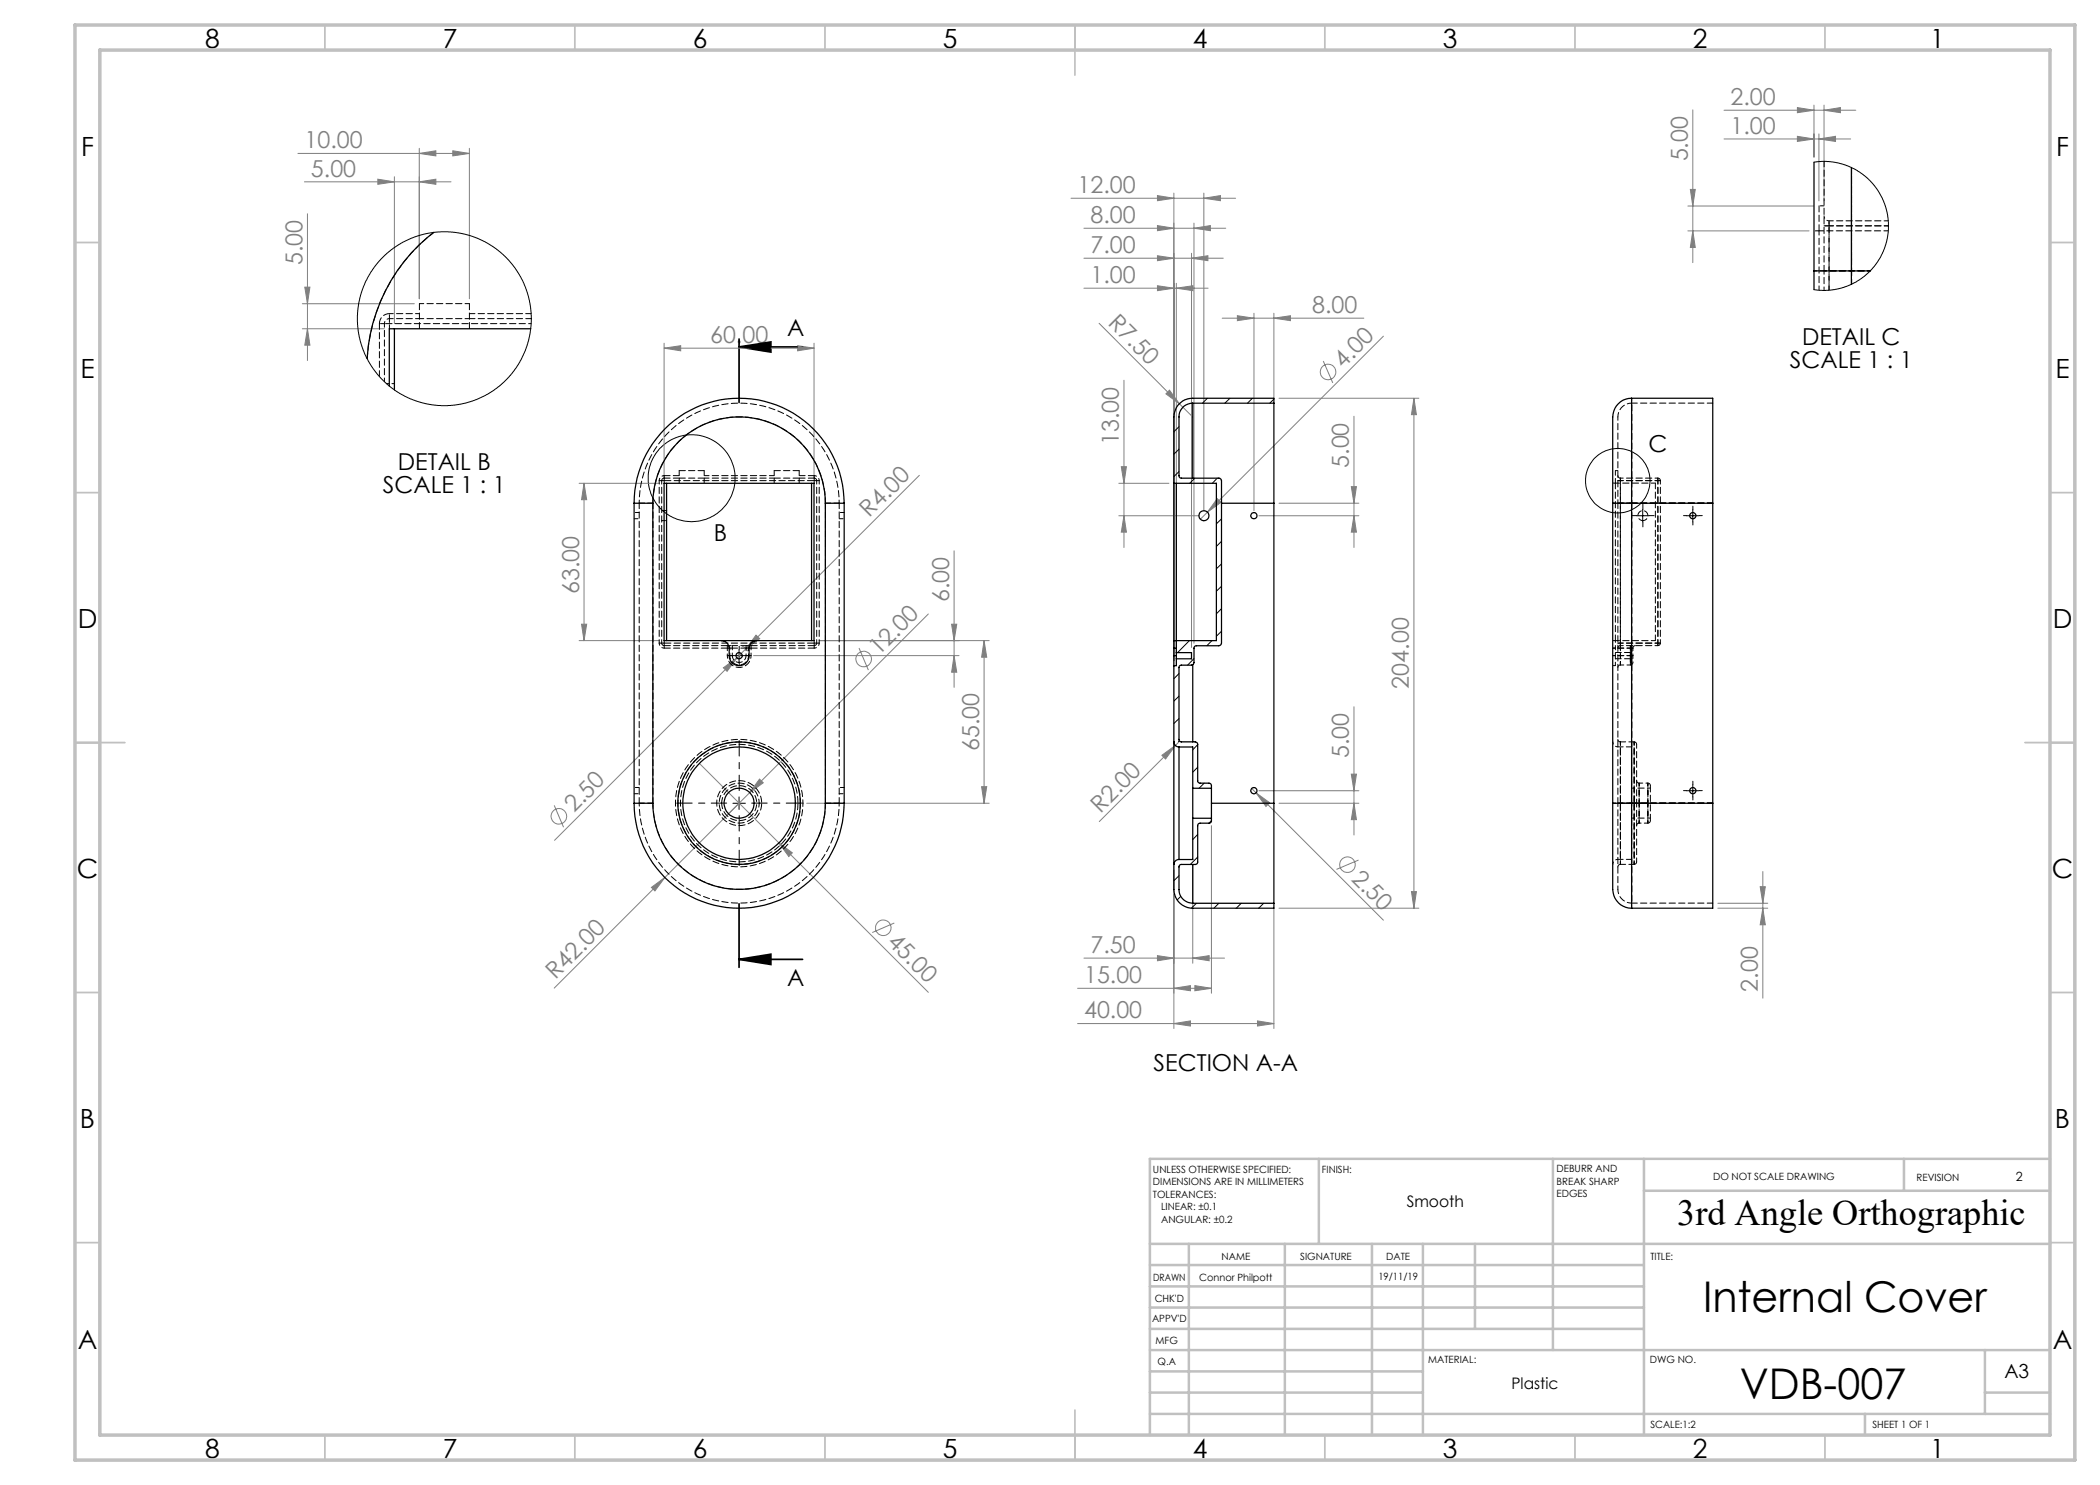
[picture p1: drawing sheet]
<svg xmlns="http://www.w3.org/2000/svg" width="420mm" height="297mm" viewBox="0 0 420 297" stroke-linecap="round" stroke-linejoin="round" font-family="sans-serif">
<g fill="none" stroke="#808080" stroke-width=".2">
<path d="M59.6 30.7h34.3M60.9 36.4h29.3M75.6 35.8l3.3 .6-3.3 .5zM78.9 35.3v29.4M83.9 30.7l3.3-.5v1zM83.9 29.7v30.1M83.9 36.4l3.3-.6v1.1zM90.6 30.2l3.3 .5-3.3 .5zM93.9 29.7v30.1M214.2 39.6h32.9M231.5 39.1l3.3 .5-3.3 .5zM234.8 38.6v93.5"/>
<path d="M240.8 39.6l3.3-.5v1zM240.8 38.6v63.5M338.1 37.9h1l-.5 3.3zM338.6 22v30.5M344.8 27.8h25.3M344.8 22h26.4M359.5 27.3l3.3 .5-3.3 .5zM359.5 21.5l3.3 .5-3.3 .5zM362.8 21v10.4M363.8 27.8l3.3-.5v1zM363.8 26.8v13.4M364.8 22l3.3-.5v1z"/>
<path d="M364.8 21v19.2M61 57.4h1l-.5 3.3zM61.5 42.8v29.3M216.8 51.6h27.9M216.8 45.6h28.3M216.8 57.6h24.8M231.5 51.1l3.3 .5-3.3 .5zM231.5 45.1l3.3 .5-3.3 .5zM231.5 57.1l3.3 .5-3.3 .5zM235.3 57.6l3.3-.5v1zM235.3 56.7v74.1M238.3 51.6l3.3-.5v1z"/>
<path d="M238.3 50.7v78.8M238.8 45.6l3.3-.5v1zM238.8 44.6v84.1M337.6 41.2h25.2M337.6 46.2h24.2M338.6 46.2l.5 3.3h-1zM60.5 60.7h22.4M60.5 65.8h16.4M61.5 65.8l.5 3.2h-1zM132.8 69.6l3.3-.5v1.1zM132.8 68.6v27M132.8 69.6h30"/>
<path d="M159.5 69.1l3.3 .5-3.3 .6zM162.8 68.6v27M219.8 64.7l16.1 16M224.8 76.1v33.4M233.9 78l2 2.7-2.7-1.9zM244.4 63.6h28.4M247.5 63.1l3.3 .5-3.3 .5zM250.8 62.6v39.5M254.8 63.6l3.3-.5v1zM254.8 62.6v17.1M255.8 79.7h28M264.7 72.2l1.9 4.4"/>
<path d="M276.7 67.2l-36.6 36.7M282.8 79.7l.5 3.2h-1zM282.8 79.7v101.9M115.8 96.7h16M116.8 96.7l.5 3.2h-1zM116.8 96.7v31.4M183.9 95.1l-73 73M223.8 96.7h10M224.3 93.3h1l-.5 3.4zM235.9 80.7l2.6 2.7M243.5 99.7l.7 .8-2.7 1.9zM270.3 97.3h1l-.5 3.3z"/>
<path d="M270.8 83.3v26.2M190.8 110.2v27.3M223.8 103.1h16M224.8 103.1l.5 3.3h-1zM251.8 103.1h20M255.8 100.6h16M270.8 103.1l.5 3.3h-1zM115.8 128.1h16M116.3 124.8h1l-.5 3.3zM144.7 133.6l2.7-2-2 2.7zM148.4 129.3l.6 .2 .6 .7M150.7 131.1h41.1"/>
<path d="M151.2 127l.7 .7-2.7 2zM163.8 128.1h34M171.8 129.6l1.9 4.4M185.7 122.8l-74.9 74.8M190.3 124.8h1l-.5 3.3zM190.8 131.1l.5 3.3h-1zM196.8 128.1v32.6M196.8 128.1l.5 3.3h-1zM139.9 152.7l15.9 15.9M151.9 155.8l.7 .8-2.7 1.9zM196.3 157.3h1l-.5 3.4zM232.4 151.1l2.7-2-2 2.7z"/>
<path d="M235.8 148.4l-15.9 15.9M250.3 157.7l26.4 26.3M251.2 158.6l2.7 1.9-.7 .8zM251.8 158.1h20M270.3 154.8h1l-.5 3.3zM270.8 141.4v25.6M110.8 161.1l1.9 4.3M130.3 177.5l2.7-2-2 2.7zM155.8 168.6l2.7 2-.7 .7zM155.8 168.6l29.9 29.9M161.3 160.7h36.5M234.8 173.9v31.8"/>
<path d="M238.5 172.9v19.7M242.3 165.1v33.5M255.8 160.7h16M270.8 160.7l.5 3.2h-1zM271.7 172l-4.4 1.9M282.3 178.3h1l-.5 3.3zM352 177.3h1.1l-.5 3.4zM352.6 174.3v25.3M178.9 184.6l-4.5 1.9M215.5 197.7h26.8M216.8 191.6h28.1M231.5 191.1l3.3 .5-3.3 .6z"/>
<path d="M234.8 197.7l3.3-.6v1.1zM238.5 191.6l3.3-.5v1.1zM239 197.1l3.3 .6-3.3 .5zM254.8 181.6v24.1M255.8 181.6h28M343.6 181.6h10M343.6 180.7h10M352.6 181.6l.5 3.4h-1.1zM215.5 204.7h39.3M234.8 204.7l3.3-.5v1zM251.5 204.2l3.3 .5-3.3 .5z"/>
<circle cx="265.6" cy="74.4" r="1.55"/>
<circle cx="172.7" cy="131.8" r="1.57"/>
<circle cx="111.8" cy="163.3" r="1.56"/>
<circle cx="269.5" cy="172.9" r="1.55"/>
<circle cx="176.7" cy="185.6" r="1.56"/>
</g>
<g fill="none" stroke="#000" stroke-width=".2">
<path d="M327.3 103.1h2.5M328.5 101.9v2.5M337.3 103.1h2.5M338.6 101.9v2.5M146.6 131.1h2.5M147.8 129.9v2.5M147.8 159.4v2.5M337.3 158.1h2.5M338.6 156.9v2.5M146.6 160.7h2.5"/>
<circle cx="138.3" cy="95.6" r="8.7"/>
<circle cx="323.6" cy="96.1" r="6.5"/>
</g>
<path d="M147.8 69.4l6.4-1v2zM147.8 69.4h12.7M147.8 67.8v12.7M147.8 191.9l6.4-1.1v2.1zM147.8 180.8v12.7M147.8 191.9h12.7" fill="none" stroke="#000" stroke-width=".35"/>
<path d="M147.8 158.1v-10M145.3 160.6h-10M147.8 163.1v10M150.3 160.6h10" fill="none" stroke="#000" stroke-width=".2" stroke-dasharray="15.2 1.3 1.3 1.3" stroke-dashoffset="12.1"/>
<g fill="none" stroke="#000" stroke-width=".2" stroke-dasharray="15.2 1.3 1.3 1.3">
<path d="M327.3 103.1h-1M328.6 101.9v-1M328.6 104.4v1M329.8 103.1h1M337.3 103.1h-.6M338.6 101.9v-.7M338.6 104.4v.6M339.8 103.1h.7M146.6 131.1h-.6M147.8 129.9v-.7M147.8 132.4v.6M149.1 131.1h.6"/>
<path d="M337.3 158.1h-.6M338.6 156.9v-.7M338.6 159.4v.6M339.8 158.1h.7"/>
</g>
<g fill="none" stroke="#c0c0c0" stroke-width=".35">
<path d="M65 5v5M115 5v5M165 5v5M215 5v10M265 5v5M315 5v5M365 5v5M15 48.5h5M410 48.5h5M15 98.5h5M410 98.5h5M15 148.5h10"/>
<path d="M405 148.5h10M15 198.5h5M410 198.5h5M15 248.5h5M410 248.5h5M65 287v5M115 287v5M165 287v5M215 282v10M265 287v5M315 287v5M365 287v5"/>
</g>
<g fill="none" stroke="#c0c0c0" stroke-width=".5">
<path d="M263.8 231.8v17M310.6 231.8v38.2M328.8 231.8v55.2M328.8 238.2h81.2M380.8 231.8v6.4M410 231.8h-180v55.2M230 248.8h180M230 257.3h98.8M230 253h98.8M237.8 248.8v38.2M257 248.8v38.2M274.4 248.8v38.2"/>
<path d="M284.6 248.8v38.2M295 248.8v17M230 265.8h98.8M230 261.5h98.8M230 278.5h54.6M230 274.3h54.6M230 270h180M397 278.5h13M397 270v12.8M230 282.8h180M373 282.8v4.2"/>
</g>
<path d="M15 5h400v287h-400zM20 10h390v277h-390z" fill="none" stroke="#c0c0c0" stroke-width=".7"/>
<path d="M147.8 69.4l6.4-1v2zM147.8 191.9l6.4-1.1v2.1z" fill="#000"/>
<g fill="#808080">
<path d="M233.9 78l2 2.7-2.7-1.9z"/>
<path d="M151.9 155.8l.7 .8-2.7 1.9z"/>
<path d="M243.5 99.7l.7 .8-2.7 1.9z"/>
<path d="M151.2 127l.7 .7-2.7 2z"/>
<path d="M232.4 151.1l2.7-2-2 2.7z"/>
<path d="M130.3 177.5l2.7-2-2 2.7z"/>
<path d="M144.7 133.6l2.7-2-2 2.7z"/>
<path d="M251.2 158.6l2.7 1.9-.7 .8z"/>
<path d="M155.8 168.6l2.7 2-.7 .7z"/>
<path d="M363.8 27.8l3.3-.5v1zM359.5 27.3l3.3 .5-3.3 .5zM364.8 22l3.3-.5v1zM359.5 21.5l3.3 .5-3.3 .5z"/>
<path d="M159.5 69.1l3.3 .5-3.3 .6zM132.8 69.6l3.3-.5v1.1zM238.5 191.6l3.3-.5v1.1zM231.5 191.1l3.3 .5-3.3 .6zM239 197.1l3.3 .6-3.3 .5zM234.8 197.7l3.3-.6v1.1zM238.3 51.6l3.3-.5v1zM231.5 51.1l3.3 .5-3.3 .5zM238.8 45.6l3.3-.5v1zM231.5 45.1l3.3 .5-3.3 .5zM235.3 57.6l3.3-.5v1zM231.5 57.1l3.3 .5-3.3 .5zM254.8 63.6l3.3-.5v1zM247.5 63.1l3.3 .5-3.3 .5zM90.6 30.2l3.3 .5-3.3 .5zM83.9 30.7l3.3-.5v1z"/>
<path d="M234.8 204.7l3.3-.5v1zM251.5 204.2l3.3 .5-3.3 .5z"/>
<path d="M240.8 39.6l3.3-.5v1zM231.5 39.1l3.3 .5-3.3 .5zM83.9 36.4l3.3-.6v1.1zM75.6 35.8l3.3 .6-3.3 .5z"/>
<path d="M196.3 157.3h1l-.5 3.4zM196.8 128.1l.5 3.3h-1zM190.8 131.1l.5 3.3h-1zM190.3 124.8h1l-.5 3.3zM224.8 103.1l.5 3.3h-1zM224.3 93.3h1l-.5 3.4z"/>
<path d="M270.8 160.7l.5 3.2h-1zM270.3 154.8h1l-.5 3.3z"/>
<path d="M116.8 96.7l.5 3.2h-1zM116.3 124.8h1l-.5 3.3zM282.8 79.7l.5 3.2h-1zM282.3 178.3h1l-.5 3.3zM270.3 97.3h1l-.5 3.3zM270.8 103.1l.5 3.3h-1zM61 57.4h1l-.5 3.3zM61.5 65.8l.5 3.2h-1zM352 177.3h1.1l-.5 3.4zM352.6 181.6l.5 3.4h-1.1zM338.1 37.9h1l-.5 3.3zM338.6 46.2l.5 3.3h-1z"/>
</g>
<g fill="none" stroke="#000" stroke-width=".25">
<path d="M362.8 32.5v21.7M370.3 33.5v20.7M86.7 46.5a34.2 34.2 0 0 0-13.3 25.3M362.8 54.2h7.5M362.8 54.2v3.7M370.3 54.2v2.7M370.3 54.2h3.8M78.9 65.8v12.2M106.2 65.8h-28.3v11.4M326.3 79.7a4 4 0 0 0-3.8 4.9v16M326.3 79.7h16.2v20.9M326.3 79.7v20.9"/>
<path d="M132.8 96.7h30v31.4h-30zM133.3 96.7v31.4M162.3 96.7v31.4M234.8 96.7h8.5v31.4h-8.5M235.3 96.7v33.8M238.5 80.6a2.69 2.69 0 0 0-2.7 2.8l.1 12 .3 .2h7.7l.3 .2 .1 .3v32.7l-.5 .3-4.8 .1-.2 .3v3l-.1 .4-.4 .1h-2.1l-.4 .4v14.6l.4 .4h2.8l.5 .2v7.6l.4 .4 2.1 .1 .3 .4v.6M238.5 80.6v15M238.5 80.6h16.3M254.8 80.6v-.9h-16.3a3.8 3.8 0 0 0-3.7 3.7v44.7M254.8 80.6v20M126.8 100.6a21 21 0 0 1 21-20.9 21 21 0 0 1 21 20.9M126.8 100.6h3.8"/>
<path d="M126.8 100.6v60.1M130.6 100.6a17.3 17.3 0 0 1 17.2-17.2 17.3 17.3 0 0 1 17.3 17.2M130.6 100.6v60.1M165.1 100.6h3.7M165.1 100.6v60.1M168.8 100.6v60.1M244.3 100.6h10.5M254.8 100.6v60.1M322.5 100.6h3.8M322.5 100.6v60.1M326.3 100.6h16.2M326.3 100.6v60.1"/>
<path d="M342.5 100.6v60.1M144.3 128.1a1.57 1.57 0 0 1 1.5 1.5 3.4 3.4 0 0 0 .6 3 2.01 2.01 0 0 0 2.2 .4 2.01 2.01 0 0 0 1.2-1.9v-1.5a1.51 1.51 0 0 1 1.5-1.5M234.8 131.1v2M234.8 128.1v1.5M234.8 129.6v1.5M234.8 133.1v15.3M234.8 131.1h.5M234.8 129.6h.5M235.3 130.5v1.3M235.3 131.8v1.3h-.5M235.3 130.5h3v1.3h-3M238.5 133v15.4"/>
<path d="M234.8 148.4a1.09 1.09 0 0 0 1 1M234.8 148.4v24.5M235.8 149.4v22.5M235.8 149.4h2.7v8.3M238.5 157.7v6M238.5 157.7h3.8M242.3 157.7v6M126.8 160.7a21 21 0 0 0 21 20.9 21 21 0 0 0 21-20.9M126.8 160.7h3.8M130.6 160.7a17.3 17.3 0 0 0 17.2 17.2 17.3 17.3 0 0 0 17.3-17.2M165.1 160.7h3.7M234.8 172.9v5a3.8 3.8 0 0 0 3.7 3.7h16.3v-.9"/>
<path d="M235.8 171.9a1.02 1.02 0 0 0-1 1M238.5 172.9v7.8M238.5 163.7v8.2h-2.7M238.5 163.7h3.8M242.3 163.7v.5l-.2 .4h-2.2l-.3 .2-.1 7.7-.4 .4h-2.9l-.3 .2-.1 4.8a2.74 2.74 0 0 0 2.7 2.8M242.3 160.7h12.5M254.8 160.7v20M322.5 160.7v10.6a42.7 42.7 0 0 0 .3 7.8 3.7 3.7 0 0 0 3.5 2.5M322.5 160.7h3.8M326.3 160.7v20.9M326.3 160.7h16.2M342.5 160.7v20.9h-16.2"/>
<path d="M238.5 180.7h16.3"/>
<circle cx="240.8" cy="103.1" r="1"/>
<circle cx="250.8" cy="103.1" r=".62"/>
<circle cx="338.6" cy="103.1" r=".62"/>
<circle cx="147.8" cy="131.1" r=".63"/>
<circle cx="250.8" cy="158.1" r=".62"/>
<circle cx="338.6" cy="158.1" r=".62"/>
<circle cx="147.8" cy="160.6" r="11.3"/>
<circle cx="147.8" cy="160.6" r="12.2"/>
<circle cx="147.8" cy="160.6" r="2.99"/>
</g>
<path d="M370.3 54.2v2.6M370.3 56.8v-2.6M135.8 94.1v2.5M140.8 94.1v2.5M140.8 95.6h14M154.8 94.1v2.5M154.8 95.1h-14M159.8 94.1v2.5M323.1 94.1v2.5M160.1 160.6a12.2 12.2 0 0 1-18.1 10.8 12.2 12.2 0 0 1-.8-21 12.2 12.2 0 0 1 18.9 9.2v1M327.8 160.6v4v-8v4M329.6 160.6v4v-8v4" fill="none" stroke="#000" stroke-width=".2" stroke-dasharray="1.3 .6" stroke-dashoffset=".3"/>
<g fill="none" stroke="#000" stroke-width=".2" stroke-dasharray="1.3 .6">
<path d="M363.8 41.2v5M370.3 51.7v2.5v-20.7v18.2M75.9 64.7a2 2 0 0 1 2-2M83.9 60.7v5M93.9 60.7v5M132.3 96.1h-.5M132.8 95.6v-.5M132.8 96.1h-.5M132.8 95.6v.5M132.8 96.6v-.5M135.8 95.6h5M140.8 94.1h-5"/>
<path d="M154.8 95.6h5M159.8 94.1h-5M162.8 95.1v.5M162.8 96.1v-.5M162.8 96.1v.5M163.3 96.1h-.5M163.8 96.1h-.5M323.1 96.6h-.5M323.6 96.1h.5M323.6 94.1h-.5M324.1 96.1v-.5M324.1 96.1h-.5"/>
<path d="M331.6 96.1h.5M331.6 96.1v-.5M331.6 95.6v.5M332.1 96.1h-.5M132.3 128.6h-.5M132.8 129.1v.5M132.8 129.6h12.7M132.8 128.6v.5M132.8 128.6h-.5M132.8 128.6v-.5M145.5 131.1h.5M145.5 129.1v.5"/>
<path d="M145.5 129.1h-12.7M146 129.6h-.5M146 131.1h.5M146 129.6h.5M146.5 129.6v-.5M149.2 129.6v-.5M149.2 129.6h.5M149.7 131.1h-.5M150.2 131.1h-.5M150.2 129.6v-.5M150.2 129.6h12.6M150.2 129.6h-.5"/>
<path d="M162.8 129.6v-.5M162.8 129.1h-12.6M162.8 129.1v-.5M162.8 128.1v.5M163.3 128.6h-.5M163.8 128.6h-.5M322.6 133.1h.5M323.1 128.1h-.5M323.1 129.6h-.5M323.1 131.1h-.5M323.6 128.6h.5M323.6 129.6h.5"/>
<path d="M323.6 131.1h.5M324.1 129.1v-.5M324.1 129.1v.5M324.1 129.6v-.5M324.1 129.6h-.5M324.1 128.6v.5M324.1 128.6h-.5M326.1 129.1v.5M326.1 131.1h.5M326.1 131.1v-.6M326.1 131.7v-.6M326.1 129.6v-.5"/>
<path d="M326.1 129.6h.5M326.1 131.7v1.3v-1.9M326.6 129.6h-.5M331.6 129.1v-.5M331.6 128.6h.5M331.6 128.6v.5M332.1 128.6h-.5M330.1 157.1v7M324.1 160.6v12.3v-24.5v12.2M326.8 160.6v-12.2v24.5v-12.3"/>
</g>
<g fill="none" stroke="#000" stroke-width=".2" stroke-dasharray="1.3 .6" stroke-dashoffset=".8">
<path d="M364.8 43.2a1 1 0 0 0 1 1M77.9 63.7a1 1 0 0 0-1 1M78.9 76.7h-1.6M131.8 96.1a1 1 0 0 1 1-1M162.8 95.1a1 1 0 0 1 1 1M132.8 129.6a1 1 0 0 1-1-1M145.5 129.6v1.5M146 131.1v-1.5M146.5 131.1v-1.5M149.2 129.6v1.5M149.7 129.6v1.5M150.2 131.1v-1.5"/>
<path d="M163.8 128.6a1 1 0 0 1-1 1M323.1 129.6v-1.5M323.1 131.1v-1.5M324.1 129.6v1.5M324.1 131.1v-1.5M326.1 131.1v-1.5M326.6 129.6v1.5M323.6 149.4a1 1 0 0 1-1-1M322.6 172.9a1 1 0 0 1 1-1"/>
</g>
<g fill="none" stroke="#000" stroke-width=".2" stroke-dasharray="1.3 .6" stroke-dashoffset=".7">
<path d="M370.3 54.2h3.8M370.3 54.2h-7.5M370.3 54.2h-5.5M77.9 64.7h28.3M324.1 95.6h7.5M324.1 96.1h7.5M331.6 96.1h-7.5M127.8 100.6a20 20 0 0 1 20-20 20 20 0 0 1 20 20M326.3 100.6h-3.7M145.5 131.1a2.38 2.38 0 0 0 2.3 2.4 2.38 2.38 0 0 0 2.4-2.4M324.1 128.6h7.5M324.1 131.1v1.9v-1.9"/>
<path d="M326.6 131.1v1.4M331.6 129.1h-7.5M331.6 128.6h-7.5M330.1 157.6h-3.8M167.8 160.6a20 20 0 0 1-20 20 20 20 0 0 1-20-20M322.6 160.6h3.7M326.3 160.6v-11.2M326.3 171.9v-11.3M326.3 163.6h3.8"/>
</g>
<g fill="none" stroke="#000" stroke-width=".2" stroke-dasharray="1.3 .6" stroke-dashoffset=".2">
<path d="M86.8 46.5a34.4 34.4 0 0 0-13.4 25.2M364.8 54.2v-21.9M93.9 63.7h12.4M106.2 62.7h-12.3M127.8 100.6h2.8M130.6 100.6v60M165.1 100.6a17.2 17.2 0 0 0-17.3-17.2 17.2 17.2 0 0 0-17.2 17.2M167.8 100.6v60M167.8 100.6h-2.7M326.3 100.6h-2.7M326.3 100.6v60M146.5 129.6h2.7"/>
<path d="M149.2 129.1h-2.7M326.3 149.4h-2.7M326.8 148.4h-2.7M127.8 160.6v-60M130.6 160.6h-2.8M130.6 160.6a17.2 17.2 0 0 0 17.2 17.3 17.2 17.2 0 0 0 17.3-17.3M165.1 160.6h2.7M165.1 160.6v-60M323.6 160.6h2.7M323.6 160.6v-60M323.6 171.9h2.7M324.1 172.9h2.7"/>
</g>
<g fill="none" stroke="#000" stroke-width=".2" stroke-dasharray="1.3 .6" stroke-dashoffset=".6">
<path d="M364.8 58.1v-3.9M365.8 44.2v2M76.9 76.3v-11.6M131.8 96.1v32.5M163.3 96.1v32.5M324.1 96.1v32.5M331.6 96.1v32.5M332.1 96.1v32.5M323.6 100.6v-17.2M326.3 100.6v-20v20M326.3 100.6v-21M132.3 128.6v-32.5"/>
<path d="M149.7 131.1a1.88 1.88 0 0 1-1.9 1.9 1.88 1.88 0 0 1-1.8-1.9M163.8 128.6v-32.5M323.1 133.1v-2M324.1 129.6h2M324.1 133h2M326.1 129.6h-2M326.1 131.1h-2M331.6 128.6v-32.5M160.6 160.6a12.7 12.7 0 0 0-18.8-11.2 12.7 12.7 0 0 0-.9 21.9 12.7 12.7 0 0 0 19.7-9.7v-1M323.6 177.9v-17.3"/>
</g>
<g fill="none" stroke="#000" stroke-width=".2" stroke-dasharray="1.3 .6" stroke-dashoffset=".1">
<path d="M75.9 64.7v10.6M132.8 95.6h3M135.8 95.1h-3M159.8 95.6h3M162.8 95.1h-3M342.6 80.6h-16.3M326.3 100.6h16.3M323.1 128.1v-31.5M323.1 131.7h3M326.1 130.5h-3M331.1 128.1v-31.5M326.3 149.4v-48.8"/>
<path d="M144.3 160.6a3.5 3.5 0 0 1 5.1-3.1 3.5 3.5 0 0 1 .5 6 3.5 3.5 0 0 1-5.5-2.4l-.1-.5M326.3 160.6h16.3M326.3 180.6h16.3"/>
</g>
<g fill="none" stroke="#000" stroke-width=".2" stroke-dasharray="1.3 .6" stroke-dashoffset=".4">
<path d="M363.8 58v-11.8M365.8 44.2h11.9M365.8 45.2h11.9M365.8 58v-11.8M377.7 46.2h-13.9M377.7 45.2h-11.9M83.9 63.7h10M93.9 60.7h-10M132.8 95.6l-.3 .2-.2 .3M163.3 96.1l-.1-.3-.4-.2M323.6 95.1l.1 .4 .4 .1M326.3 80.6a2.75 2.75 0 0 0-2.7 2.8"/>
<path d="M331.1 96.6h-8M332.1 96.1l-.2-.3-.3-.2M328.6 104.1a1 1 0 0 0 .9-1.4 1 1 0 0 0-1.7-.2 1 1 0 0 0 .5 1.6h.3M132.3 128.6l.2 .4 .3 .1M146 129.6l-.2-.3-.3-.2M149.2 131.1a1.37 1.37 0 0 1-1.4 1.4 1.37 1.37 0 0 1-1.3-1.4M150.2 129.1l-.3 .2-.2 .3M162.8 129.1l.4-.1 .1-.4M323.6 129.6l.1-.3 .4-.2M323.6 133.5l.1-.4 .4-.1M326.1 133l.3-.1 .2-.4M326.1 129.6v.9"/>
<path d="M326.6 129.6l.1-.3 .4-.2M331.1 128.1h-8M331.6 129.1l.3-.1 .2-.4M324.1 148.4l-.4-.2-.1-.3M327.3 148.9l-.1-.4-.4-.1M327.8 156.6l-.3-.1-.2-.4M330.1 157.1l-.2-.3-.3-.2M323.6 177.9a2.75 2.75 0 0 0 2.7 2.7M323.6 173.4l.1-.4 .4-.1M326.8 172.9l.4-.2 .1-.3M327.3 165.1l.2-.3 .3-.2M329.6 164.6l.3-.1 .2-.4"/>
</g>
<g fill="none" stroke="#000" stroke-width=".2" stroke-dasharray="1.3 .6" stroke-dashoffset=".5">
<path d="M363.8 46.2h-1M364.8 45.2h1M364.8 41.2h-1M365.8 45.2v-1M365.8 45.2h-1M76.9 64.7h-1M77.9 63.7v-1M77.9 63.7h6M77.9 64.7h-1M77.9 63.7v1M77.9 65.7v-1M83.9 62.7h-6"/>
<path d="M324.1 95.6v1M126.8 103.7h1M127.8 102.5h-1M132.3 104.1h1M133.3 102.1h-1M167.8 103.7h1M168.8 102.5h-1M145.5 129.1h1M149.2 129.1h1M126.8 158.7h1M127.8 157.5h-1M167.8 158.7h1"/>
<path d="M168.8 157.5h-1M327.3 148.9v11.7M151.8 160.6a4 4 0 0 1-5.8 3.6 4 4 0 0 1-.5-6.8 4 4 0 0 1 6.3 2.7v.5M326.3 160.6v20v-8.7M327.3 160.6v11.8M326.3 181.6v-9.7"/>
</g>
<path d="M365.8 45.2v12.8M132.8 96.1h30M162.8 128.6h-30M324.1 128.6v-32M159.6 160.6a11.7 11.7 0 0 1-17.4 10.4 11.7 11.7 0 0 1-.8-20.2 11.7 11.7 0 0 1 18.2 8.9v.9" fill="none" stroke="#000" stroke-width=".2" stroke-dasharray="1.3 .6" stroke-dashoffset="-.1"/>
<path d="M370.3 54.2v-20.7M152.3 160.6a4.5 4.5 0 0 0-6.5-4 4.5 4.5 0 0 0-.5 7.7 4.5 4.5 0 0 0 7-3.1v-.6" fill="none" stroke="#000" stroke-width=".2" stroke-dasharray="1.3 .6" stroke-dashoffset="-.2"/>
<g fill="none" stroke="#000" stroke-width=".2">
<path d="M362.8 32.5l2.5-.2 2.5 .3 2.4 .8 2.4 1.5 2.3 2.3 1.5 2.4 .8 2.1 .5 2.7-.1 2.6-.7 2.7-1.4 2.7-1.8 2.2-2.4 1.8-2.6 1.1-3 .6-2.9-.2M241.5 79.7l-1 .9M246 79.7l-1 .9M250.5 79.7l-1 .9M254.8 79.8l-.8 .8M235.8 85.3l-1 1.1M235.8 89.8l-1 1M235.8 94.3l-1 1M239 95.6l-1.1 1.1M243.5 95.6l-1 1.1M244.3 103.8l-1 1M244.3 108.3l-1 1"/>
<path d="M244.3 112.8l-1 1M244.3 117.3l-1 .9M235.8 134.7l-1 1M235.8 139.2l-1 1M237.9 128.1l-2.4 2.4M238.8 131.7l-1.3 1.3M242.4 128.1l-1 1M244.3 121.7l-1 1.1M244.3 126.3l-1 .9M235.8 143.7l-1 1M235.9 148.1l-.2 .2M239.5 148.9l-1 1.1"/>
<path d="M239.5 153.5l-1 .9M240.8 156.6l-1 1.1M235.8 175.2l-1 .9M236.1 179.3l-.7 .7M239.5 166.9l-1 1M239.5 171.4l-1.4 1.5M242.3 164.1l-.5 .5M239.3 180.7l-1 .9M243.8 180.7l-1 .9M248.2 180.7l-.9 .9M252.7 180.7l-1 .9"/>
<circle cx="88.9" cy="63.8" r="17.4"/>
</g>
<path d="M329.6 156.6h-1.8M327.8 164.6h1.8" fill="none" stroke="#000" stroke-width=".2" stroke-dasharray="1.3 .6" stroke-dashoffset=".9"/>
<g font-size="8.5">
<text x="340.6" y="262.4">Internal Cover</text>
<text x="348" y="279.7">VDB-007</text>
</g>
<text font-size="7.3" x="335.4" y="245">3rd Angle Orthographic</text>
<g font-size="5.3">
<text x="41" y="9.5">8</text>
<text x="88.5" y="9.5">7</text>
<text x="138.5" y="9.5">6</text>
<text x="188.5" y="9.5">5</text>
<text x="238.5" y="9.5">4</text>
<text x="288.5" y="9.5">3</text>
<text x="338.5" y="9.5">2</text>
<text x="386" y="9.5">1</text>
<text x="16.2" y="31.3">F</text>
<text x="411.2" y="31.3">F</text>
<text x="16.1" y="75.5">E</text>
<text x="411.1" y="75.5">E</text>
<text x="15.5" y="125.5">D</text>
<text x="410.5" y="125.5">D</text>
<text x="15.4" y="175.5">C</text>
<text x="410.4" y="175.5">C</text>
<text x="16" y="225.5">B</text>
<text x="411" y="225.5">B</text>
<text x="15.5" y="269.8">A</text>
<text x="410.5" y="269.8">A</text>
<text x="41" y="291.5">8</text>
<text x="88.5" y="291.5">7</text>
<text x="138.5" y="291.5">6</text>
<text x="188.5" y="291.5">5</text>
<text x="238.5" y="291.5">4</text>
<text x="288.5" y="291.5">3</text>
<text x="338.5" y="291.5">2</text>
<text x="386" y="291.5">1</text>
</g>
<g font-size="4.7" fill="#808080">
<text x="346.1" y="21">2.00</text>
<text x="60.9" y="29.7">10.00</text>
<text x="346.1" y="26.8">1.00</text>
<text x="62.2" y="35.3">5.00</text>
<text x="337.6" y="32.3" transform="rotate(-90 337.6 32.3)">5.00</text>
<text x="215.5" y="38.6">12.00</text>
<text x="218.1" y="44.6">8.00</text>
<text x="60.5" y="53.1" transform="rotate(-90 60.5 53.1)">5.00</text>
<text x="218.1" y="50.6">7.00</text>
<text x="218.1" y="56.6">1.00</text>
<text x="221.4" y="64.9" transform="rotate(45 221.4 64.9)">R7.50</text>
<text x="262.4" y="62.6">8.00</text>
<text x="142" y="68.6">60.00</text>
<text x="268.7" y="73.8" transform="rotate(-45 268.7 73.8)">4.00</text>
<text x="223.8" y="89" transform="rotate(-90 223.8 89)">13.00</text>
<text x="269.8" y="93.6" transform="rotate(-90 269.8 93.6)">5.00</text>
<text x="173.9" y="103.7" transform="rotate(-45 173.9 103.7)">R4.00</text>
<text x="115.8" y="118.9" transform="rotate(-90 115.8 118.9)">63.00</text>
<text x="189.8" y="120.5" transform="rotate(-90 189.8 120.5)">6.00</text>
<text x="175.8" y="131.2" transform="rotate(-45 175.8 131.2)">12.00</text>
<text x="281.8" y="137.7" transform="rotate(-90 281.8 137.7)">204.00</text>
<text x="195.8" y="150.2" transform="rotate(-90 195.8 150.2)">65.00</text>
<text x="269.8" y="151.7" transform="rotate(-90 269.8 151.7)">5.00</text>
<text x="114.8" y="162.6" transform="rotate(-45 114.8 162.6)">2.50</text>
<text x="220.1" y="162.7" transform="rotate(-45 220.1 162.7)">R2.00</text>
<text x="270.1" y="175.9" transform="rotate(45 270.1 175.9)">2.50</text>
<text x="177.3" y="188.6" transform="rotate(45 177.3 188.6)">45.00</text>
<text x="218.1" y="190.6">7.50</text>
<text x="111.1" y="196" transform="rotate(-45 111.1 196)">R42.00</text>
<text x="216.8" y="196.6">15.00</text>
<text x="216.8" y="203.7">40.00</text>
<text x="351.6" y="198.3" transform="rotate(-90 351.6 198.3)">2.00</text>
</g>
<g font-size="4.7">
<text x="157.4" y="67.3">A</text>
<text x="360.4" y="69">DETAIL C</text>
<text x="358" y="73.5">SCALE 1 : 1</text>
<text x="79.6" y="94">DETAIL B</text>
<text x="329.7" y="90.4">C</text>
<text x="76.6" y="98.6">SCALE 1 : 1</text>
<text x="142.8" y="108.2">B</text>
<text x="157.4" y="197.2">A</text>
<text x="230.7" y="214.2">SECTION A-A</text>
</g>
<text font-size="3.9" x="400.9" y="275.5">A3</text>
<g font-size="3.2">
<text x="281.3" y="241.4">Smooth</text>
<text x="302.3" y="277.9">Plastic</text>
</g>
<text font-size="2.5" x="403.2" y="236.1">2</text>
<g font-size="2">
<text x="230.6" y="234.6">UNLESS OTHERWISE SPECIFIED:</text>
<text x="230.6" y="237.1">DIMENSIONS ARE IN MILLIMETERS</text>
<text x="230.6" y="239.6">TOLERANCES:</text>
<text x="264.4" y="234.6">FINISH:</text>
<text x="311.3" y="234.5">DEBURR AND</text>
<text x="311.3" y="237">BREAK SHARP</text>
<text x="311.3" y="239.5">EDGES</text>
<text x="342.6" y="236">DO NOT SCALE DRAWING</text>
<text x="383.3" y="236.2">REVISION</text>
<text x="232.2" y="242.1">LINEAR: ±0.1</text>
<text x="232.2" y="244.6">ANGULAR: ±0.2</text>
<text x="244.3" y="252">NAME</text>
<text x="260" y="251.9">SIGNATURE</text>
<text x="277.2" y="251.9">DATE</text>
<text x="330.1" y="251.9">TITLE:</text>
<text x="230.6" y="256.1">DRAWN</text>
<text x="239.8" y="256.1">Connor Philpott</text>
<text x="275.7" y="255.9">19/11/19</text>
<text x="230.9" y="260.3">CHK'D</text>
<text x="230.4" y="264.4">APPV'D</text>
<text x="231.1" y="268.8">MFG</text>
<text x="231.5" y="273">Q.A</text>
<text x="285.6" y="272.5">MATERIAL:</text>
<text x="330" y="272.5">DWG NO.</text>
<text x="330.1" y="285.6">SCALE:1:2</text>
<text x="374.5" y="285.6">SHEET 1 OF 1</text>
</g>
</svg>
